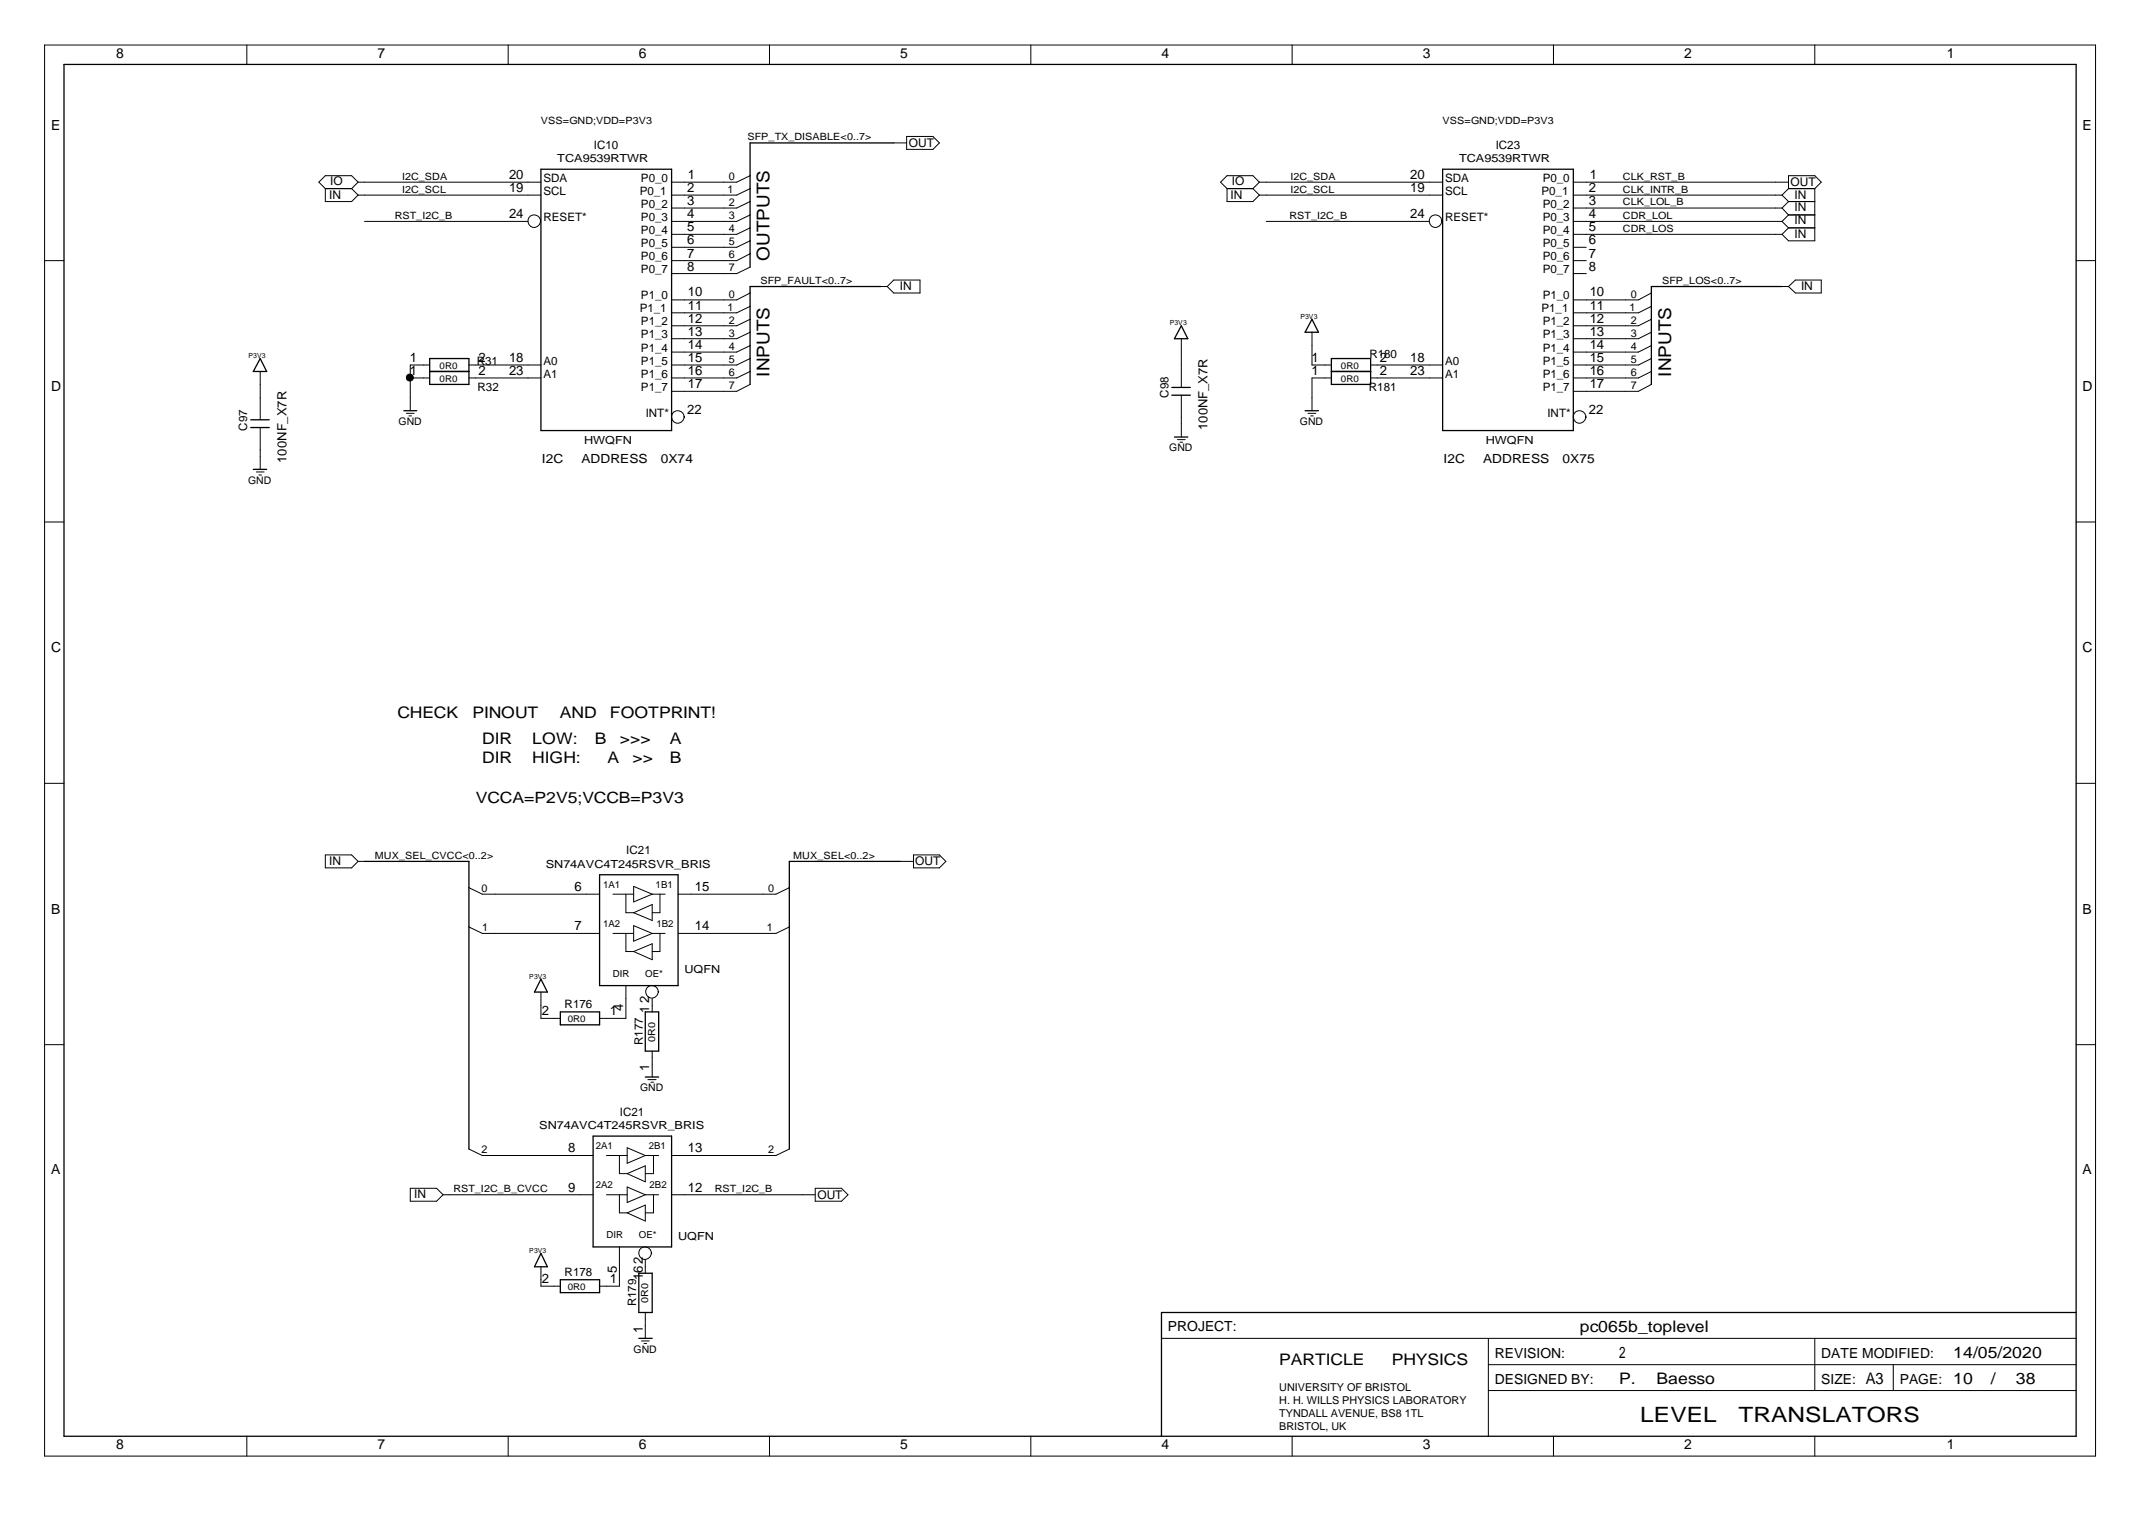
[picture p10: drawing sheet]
<svg xmlns="http://www.w3.org/2000/svg" width="420mm" height="297mm" viewBox="0 0 420 297" stroke-linecap="round" stroke-linejoin="round" font-family="sans-serif">
<g fill="none" stroke="#000" stroke-width=".25">
<path d="M12.6 12.6h395v269.4h-395zM106.2 33.2h25.7v51.3h-25.7zM175.5 28.1h-28.2v24.3M283.2 33.2h25.7v51.3h-25.7zM172.9 56.3h-25.6v19.2M349.9 56.3h-25.7v19.2M51.1 70.4l1.3 2.5h-2.7zM84.4 72.9h7.7M84.4 70.4h7.7v5.1h-7.7zM230.1 77.6h3.6M230.1 76.1h3.6M231.9 64l1.3 2.5h-2.6z"/>
<path d="M257.6 62.7l1.3 2.5h-2.7zM261.4 72.9h7.7M261.4 70.4h7.7v5.1h-7.7zM49.2 83.9h3.7M49.2 82.4h3.7M49.7 92.2h2.7M79.3 80.6h2.5M230.6 85.8h2.6M256.2 80.6h2.7M71.6 169.1h20.5v56.5M117.7 171.7h15.4v21.8h-15.4zM176.7 169.1h-21.7v56.5"/>
<path d="M106.2 192.2l1.3 2.6h-2.6zM110 198.7h7.7v2.5h-7.7zM126.7 198.7h2.6v7.7h-2.6zM126.7 211.4h2.6M116.5 223h15.4v21.8h-15.4zM106.2 246.1l1.3 2.6h-2.6zM110 251.2h7.7v2.6h-7.7zM125.4 250h2.6v7.7h-2.6zM407.6 257.7h-179.6v24.3M125.4 262.8h2.6"/>
</g>
<g fill="none" stroke="#000" stroke-width=".2">
<path d="M8.8 8.8h402.6v277.1h-402.6zM48.5 8.8v3.8M99.8 8.8v3.8M151.1 8.8v3.8M202.4 8.8v3.8M253.7 8.8v3.8M305 8.8v3.8M356.3 8.8v3.8M63.9 37h5.1M63.9 37v2.6h5.1l1.3-1.3M69 37l1.3 1.3M70.3 38.3h35.9"/>
<path d="M70.3 35.8h35.9M70.3 35.8l-1.3-1.3h-5.1l-1.3 1.3 1.3 1.2M70.3 35.8l-1.3 1.2M147.3 39.6l-2.7 1.2h-12.7M147.3 37l-2.7 1.3h-12.7M147.3 34.5l-2.7 1.3h-12.7M175.5 28.1h2.5M178 26.8h5.2l1.2 1.3-1.2 1.2h-5.2zM240.9 37h5.1M240.9 37v2.6h5.1l1.3-1.3M246 37l1.3 1.3M247.3 38.3h35.9"/>
<path d="M247.3 35.8h35.9M247.3 35.8l-1.3-1.3h-5.1l-1.3 1.3 1.3 1.2M247.3 35.8l-1.3 1.2M308.9 38.3h41M308.9 35.8h42.2M349.9 38.3l1.2 1.3M351.1 37v-2.5h5.2l1.3 1.3-1.3 1.2M351.1 37h5.2M351.1 39.6h5.2M351.1 37l-1.2 1.3M351.1 39.6l-1.2 1.2M356.3 37v10.3h-5.2l-1.2-1.3"/>
<path d="M8.8 51.2h3.8M71.6 43.5h32.1M106.1 43.4a1.23 1.23 0 0 1-1.7 1.1 1.23 1.23 0 0 1-.3-2 1.23 1.23 0 0 1 2 .5l.1 .5M147.3 52.4l-2.7 1.3h-12.7M147.3 49.8l-2.7 1.4h-12.7M147.3 47.3l-2.7 1.2h-12.7M147.3 44.7l-2.7 1.3h-12.7M147.3 42.2l-2.7 1.3h-12.7M147.3 57.5l-2.7 1.4h-12.7M172.9 56.3h1.3M175.5 55h5.1v2.5h-5.1l-1.3-1.2zM248.6 43.5h32"/>
<path d="M283.1 43.4a1.23 1.23 0 0 1-1.7 1.1 1.23 1.23 0 0 1-.4-2 1.23 1.23 0 0 1 2 .5l.2 .5M308.9 53.7h2.5M308.9 51.2h2.5M308.9 48.5h2.5M308.9 46h41M308.9 43.5h41M308.9 40.8h41M324.2 57.5l-2.5 1.4h-12.8M349.9 56.3h1.2M349.9 40.8l1.2 1.4M349.9 43.5l1.2 1.2M351.1 42.2l-1.2 1.3"/>
<path d="M351.1 56.3l1.4-1.3h5.1v2.5h-5.1zM351.1 42.2h5.2M351.1 44.7h5.2M351.1 44.7l-1.2 1.3M407.6 51.2h3.8M51.1 72.9v9.5M80.6 74.2h3.8M84.4 71.7h-3.8v8.9M92.1 74.2h14.1M92.1 71.7h14.1M147.3 75.5l-2.7 1.3h-12.7M147.3 72.9l-2.7 1.3h-12.7"/>
<path d="M147.3 70.4l-2.7 1.3h-12.7M147.3 67.9l-2.7 1.2h-12.7M147.3 65.2l-2.7 1.3h-12.7M147.3 62.7l-2.7 1.3h-12.7M147.3 60.1l-2.7 1.3h-12.7M231.9 66.5v9.6M231.9 77.6v8.2M257.6 65.2v6.5h3.8M261.4 74.2h-3.8v6.4M269.1 74.2h14.1M269.1 71.7h14.1M324.2 75.5l-2.5 1.3h-12.8"/>
<path d="M324.2 72.9l-2.5 1.3h-12.8M324.2 70.4l-2.5 1.3h-12.8M324.2 67.9l-2.5 1.2h-12.8M324.2 65.2l-2.5 1.3h-12.8M324.2 62.7l-2.5 1.3h-12.8M324.2 60.1l-2.5 1.3h-12.8M50.3 92.7h1.5M50.8 93.3h.5M51.1 83.9v8.3M79.8 81.1h1.5M80.3 81.7h.5M134.3 81.8a1.23 1.23 0 0 1-1.7 1.2 1.23 1.23 0 0 1-.3-2.1 1.23 1.23 0 0 1 1.9 .5l.2 .5"/>
<path d="M231.2 86.3h1.5M231.7 86.8h.5M256.8 81.1h1.6M257.3 81.7h.5M311.4 81.8a1.23 1.23 0 0 1-1.8 1.2 1.23 1.23 0 0 1-.3-2.1 1.23 1.23 0 0 1 2 .5l.1 .5M8.8 102.5h3.8M407.6 102.5h3.8M8.8 153.8h3.8M407.6 153.8h3.8M63.9 167.8h5.1l1.3 1.3-1.3 1.3h-5.1zM70.3 169.1h1.3M92.1 174.3l2.6 1.2h23"/>
<path d="M120.3 175.5h4.1M122.9 175.5v3.7h1.5M124.4 179.2l3.6-1.6v3.1zM124.4 174l3.6 1.5-3.6 1.6zM128 175.5h2.6M129.6 175.5v3.7h-1.6M155 174.3l-2.7 1.2h-19.2M176.7 169.1h2.7M179.4 167.8h5l1.3 1.3-1.3 1.3h-5zM92.1 182l2.6 1.3h23M106.2 194.8v5.1h3.8M120.3 183.3h4.1"/>
<path d="M122.9 193.5v6.4h-5.2M122.9 183.3v3.5h1.5M124.4 186.8l3.6-1.5v3.1zM124.4 181.7l3.6 1.6-3.6 1.5zM128 196v2.7M128 183.3h2.6M129.2 194.7a1.23 1.23 0 0 1-1.7 1.1 1.23 1.23 0 0 1-.3-2 1.23 1.23 0 0 1 2 .5l.1 .5M129.6 183.3v3.5h-1.6M155 182l-2.7 1.3h-19.2M8.8 205.1h3.8M127.2 212h1.6M127.8 212.5h.5"/>
<path d="M128 206.4v5M407.6 205.1h3.8M80.6 233.3h5.1l1.3 1.3-1.3 1.2h-5.1zM87 234.6h29.5M92.1 225.6l2.6 1.3h21.8M119.1 226.9h4M119.1 234.6h4M121.6 226.9v3.5h1.5M121.6 234.6v3.5h1.5M123.1 230.4l3.6-1.5v3.1zM123.1 238.1l3.6-1.5v3.1zM123.1 225.3l3.6 1.6-3.6 1.5z"/>
<path d="M123.1 233l3.6 1.6-3.6 1.5zM126.7 226.9h2.6M126.7 234.6h2.6M128.3 226.9v3.5h-1.6M128.3 234.6v3.5h-1.6M131.9 234.6h28.2M155 225.6l-2.7 1.3h-20.4M160.1 233.3h5.1l1.3 1.3-1.3 1.2h-5.1zM106.2 248.7v3.8h3.8M121.6 244.8v7.7h-3.9M126.7 247.3v2.7M126.7 257.7v5.1"/>
<path d="M127.9 246a1.23 1.23 0 0 1-1.7 1.1 1.23 1.23 0 0 1-.4-2 1.23 1.23 0 0 1 2 .5l.2 .5M125.9 263.3h1.6M126.4 263.8h.5M228 262.8h179.6M292.2 267.9h115.4M292.2 262.8v19.2M292.2 273h115.4M356.3 262.8v10.2M371.7 267.9v5.1M48.5 282v3.9M99.8 282v3.9M151.1 282v3.9"/>
<path d="M202.4 282v3.9M253.7 282v3.9M305 282v3.9M356.3 282v3.9"/>
<circle cx="80.5" cy="74.1" r=".69"/>
</g>
<circle cx="80.5" cy="74.1" r=".69" fill="#000"/>
<g font-size="4.1">
<text x="322" y="279.2">LEVEL</text>
<text x="341.3" y="279.2">TRANSLATORS</text>
</g>
<g font-size="3.5">
<text x="151.1" y="51.2" transform="rotate(-90 151.1 51.2)">OUTPUTS</text>
<text x="151.1" y="73.9" transform="rotate(-90 151.1 73.9)">INPUTS</text>
<text x="328.1" y="73.9" transform="rotate(-90 328.1 73.9)">INPUTS</text>
</g>
<g font-size="3.1">
<text x="78" y="140.9">CHECK</text>
<text x="92.7" y="140.9">PINOUT</text>
<text x="109.9" y="140.9">AND</text>
<text x="119.8" y="140.9">FOOTPRINT!</text>
<text x="94.7" y="146.1">DIR</text>
<text x="94.7" y="149.9">DIR</text>
<text x="104.5" y="146.1">LOW:</text>
<text x="104.5" y="149.9">HIGH:</text>
<text x="116.8" y="146.1">B</text>
<text x="119.2" y="149.9">A</text>
<text x="121.7" y="146.1">&gt;&gt;&gt;</text>
<text x="124.2" y="149.9">&gt;&gt;</text>
<text x="131.5" y="146.1">A</text>
<text x="131.5" y="149.9">B</text>
<text x="93.4" y="157.6">VCCA=P2V5;VCCB=P3V3</text>
<text x="310.2" y="261.5">pc065b_toplevel</text>
<text x="251.2" y="267.9">PARTICLE</text>
<text x="273.3" y="267.9">PHYSICS</text>
<text x="317.9" y="266.6">2</text>
<text x="383.5" y="266.6">14/05/2020</text>
<text x="317.9" y="271.7">P.</text>
<text x="325.2" y="271.7">Baesso</text>
<text x="366.3" y="271.7">A3</text>
<text x="383.5" y="271.7">10</text>
<text x="390.9" y="271.7">/</text>
<text x="395.8" y="271.7">38</text>
</g>
<g font-size="2.7">
<text x="22.8" y="11.3">8</text>
<text x="74.1" y="11.3">7</text>
<text x="125.4" y="11.3">6</text>
<text x="176.7" y="11.3">5</text>
<text x="228" y="11.3">4</text>
<text x="279.3" y="11.3">3</text>
<text x="330.7" y="11.3">2</text>
<text x="382.2" y="11.3">1</text>
<text x="10" y="25.4">E</text>
<text x="408.9" y="25.4">E</text>
<text x="10" y="76.7">D</text>
<text x="408.9" y="76.7">D</text>
<text x="10" y="128">C</text>
<text x="408.9" y="128">C</text>
<text x="10" y="179.4">B</text>
<text x="408.9" y="179.4">B</text>
<text x="10" y="230.6">A</text>
<text x="408.9" y="230.6">A</text>
<text x="229.3" y="261.4">PROJECT:</text>
<text x="293.5" y="266.6">REVISION:</text>
<text x="357.6" y="266.6">DATE MODIFIED:</text>
<text x="293.5" y="271.6">DESIGNED BY:</text>
<text x="357.6" y="271.6">SIZE:</text>
<text x="373" y="271.6">PAGE:</text>
<text x="22.8" y="284.5">8</text>
<text x="74.1" y="284.5">7</text>
<text x="125.4" y="284.5">6</text>
<text x="176.7" y="284.5">5</text>
<text x="228" y="284.5">4</text>
<text x="279.3" y="284.5">3</text>
<text x="330.7" y="284.5">2</text>
<text x="382.2" y="284.5">1</text>
</g>
<g font-size="2.6">
<text x="99.9" y="35.2">20</text>
<text x="135.1" y="35.2">1</text>
<text x="276.9" y="35.2">20</text>
<text x="312.1" y="35.2">1</text>
<text x="99.9" y="37.7">19</text>
<text x="134.9" y="37.7">2</text>
<text x="134.9" y="40.3">3</text>
<text x="276.9" y="37.7">19</text>
<text x="311.9" y="37.7">2</text>
<text x="311.9" y="40.3">3</text>
<text x="99.9" y="42.9">24</text>
<text x="134.9" y="42.9">4</text>
<text x="134.9" y="45.4">5</text>
<text x="134.9" y="48">6</text>
<text x="276.9" y="42.9">24</text>
<text x="311.9" y="42.9">4</text>
<text x="311.9" y="45.4">5</text>
<text x="311.9" y="48">6</text>
<text x="134.9" y="50.6">7</text>
<text x="134.9" y="53.1">8</text>
<text x="311.9" y="50.6">7</text>
<text x="311.9" y="53.1">8</text>
<text x="135.1" y="58.2">10</text>
<text x="312.1" y="58.2">10</text>
<text x="135.1" y="60.8">11</text>
<text x="135.1" y="63.4">12</text>
<text x="135.1" y="65.9">13</text>
<text x="312.1" y="60.8">11</text>
<text x="312.1" y="63.4">12</text>
<text x="312.1" y="65.9">13</text>
<text x="80.5" y="71.1">1</text>
<text x="93.9" y="71.1">2</text>
<text x="99.9" y="71.1">18</text>
<text x="135.1" y="68.5">14</text>
<text x="135.1" y="71.1">15</text>
<text x="257.5" y="71.1">1</text>
<text x="270.9" y="71.1">2</text>
<text x="276.9" y="71.1">18</text>
<text x="312.1" y="68.5">14</text>
<text x="312.1" y="71.1">15</text>
<text x="80.5" y="73.6">1</text>
<text x="93.9" y="73.6">2</text>
<text x="99.9" y="73.6">23</text>
<text x="135.1" y="73.6">16</text>
<text x="135.1" y="76.2">17</text>
<text x="257.5" y="73.6">1</text>
<text x="270.9" y="73.6">2</text>
<text x="276.9" y="73.6">23</text>
<text x="312.1" y="73.6">16</text>
<text x="312.1" y="76.2">17</text>
<text x="134.9" y="81.3">22</text>
<text x="311.9" y="81.3">22</text>
<text x="112.8" y="175">6</text>
<text x="136.4" y="175">15</text>
<text x="112.8" y="182.7">7</text>
<text x="136.4" y="182.7">14</text>
<text x="127.5" y="196.9" transform="rotate(-90 127.5 196.9)">2</text>
<text x="106.4" y="199.3">2</text>
<text x="119.8" y="199.3">1</text>
<text x="122.4" y="198.6" transform="rotate(-90 122.4 198.6)">4</text>
<text x="127.5" y="198.8" transform="rotate(-90 127.5 198.8)">1</text>
<text x="127.5" y="210.3" transform="rotate(-90 127.5 210.3)">1</text>
<text x="111.5" y="226.3">8</text>
<text x="135.1" y="226.3">13</text>
<text x="111.5" y="234">9</text>
<text x="135.1" y="234">12</text>
<text x="106.4" y="251.9">2</text>
<text x="119.8" y="251.9">1</text>
<text x="121.1" y="249.9" transform="rotate(-90 121.1 249.9)">5</text>
<text x="126.2" y="251.3" transform="rotate(-90 126.2 251.3)">162</text>
<text x="126.2" y="261.7" transform="rotate(-90 126.2 261.7)">1</text>
</g>
<g font-size="2.5">
<text x="237.1" y="84.4" transform="rotate(-90 237.1 84.4)">100NF_X7R</text>
<text x="56.3" y="90.9" transform="rotate(-90 56.3 90.9)">100NF_X7R</text>
<text x="106.4" y="90.9">I2C</text>
<text x="114.2" y="90.9">ADDRESS</text>
<text x="129.7" y="90.9">0X74</text>
<text x="283.4" y="90.9">I2C</text>
<text x="291.2" y="90.9">ADDRESS</text>
<text x="306.8" y="90.9">0X75</text>
</g>
<g font-size="2.3">
<text x="116.6" y="29.2">IC10</text>
<text x="178.4" y="28.8">OUT</text>
<text x="293.7" y="29.2">IC23</text>
<text x="106.7" y="35.7">SDA</text>
<text x="125.8" y="35.7">P0_0</text>
<text x="283.8" y="35.7">SDA</text>
<text x="302.9" y="35.7">P0_0</text>
<text x="64.6" y="39">IN</text>
<text x="64.8" y="36.4">IO</text>
<text x="106.7" y="38.2">SCL</text>
<text x="125.6" y="38.2">P0_1</text>
<text x="125.8" y="40.8">P0_2</text>
<text x="241.6" y="39">IN</text>
<text x="241.8" y="36.4">IO</text>
<text x="283.8" y="38.2">SCL</text>
<text x="302.6" y="38.2">P0_1</text>
<text x="302.9" y="40.8">P0_2</text>
<text x="351.6" y="36.5">OUT</text>
<text x="352.3" y="41.5">IN</text>
<text x="352.3" y="39">IN</text>
<text x="106.7" y="43.4">RESET*</text>
<text x="125.8" y="43.4">P0_3</text>
<text x="125.8" y="45.9">P0_4</text>
<text x="283.8" y="43.4">RESET*</text>
<text x="302.9" y="43.4">P0_3</text>
<text x="302.9" y="45.9">P0_4</text>
<text x="352.3" y="46.7">IN</text>
<text x="352.3" y="44.1">IN</text>
<text x="125.8" y="48.5">P0_5</text>
<text x="125.8" y="51.1">P0_6</text>
<text x="125.8" y="53.6">P0_7</text>
<text x="302.9" y="48.5">P0_5</text>
<text x="302.9" y="51.1">P0_6</text>
<text x="302.9" y="53.6">P0_7</text>
<text x="125.8" y="58.8">P1_0</text>
<text x="176.6" y="56.9">IN</text>
<text x="302.9" y="58.8">P1_0</text>
<text x="353.6" y="56.9">IN</text>
<text x="125.6" y="61.3">P1_1</text>
<text x="125.8" y="63.9">P1_2</text>
<text x="302.6" y="61.3">P1_1</text>
<text x="302.9" y="63.9">P1_2</text>
<text x="93.6" y="71.6">R31</text>
<text x="106.7" y="71.6">A0</text>
<text x="125.8" y="66.4">P1_3</text>
<text x="125.8" y="69">P1_4</text>
<text x="125.8" y="71.6">P1_5</text>
<text x="268.9" y="70.3">R180</text>
<text x="283.8" y="71.6">A0</text>
<text x="302.9" y="66.4">P1_3</text>
<text x="302.9" y="69">P1_4</text>
<text x="302.9" y="71.6">P1_5</text>
<text x="93.8" y="76.7">R32</text>
<text x="106.7" y="74.1">A1</text>
<text x="125.8" y="74.1">P1_6</text>
<text x="125.8" y="76.7">P1_7</text>
<text x="268.8" y="76.7">R181</text>
<text x="283.8" y="74.1">A1</text>
<text x="302.9" y="74.1">P1_6</text>
<text x="302.9" y="76.7">P1_7</text>
<text x="126.8" y="81.8">INT*</text>
<text x="229.4" y="78.1" transform="rotate(-90 229.4 78.1)">C98</text>
<text x="303.8" y="81.8">INT*</text>
<text x="48.5" y="84.5" transform="rotate(-90 48.5 84.5)">C97</text>
<text x="123" y="167.8">IC21</text>
<text x="64.6" y="169.8">IN</text>
<text x="179.7" y="169.9">OUT</text>
<text x="110.9" y="197.9">R176</text>
<text x="126.2" y="205.2" transform="rotate(-90 126.2 205.2)">R177</text>
<text x="121.7" y="219.1">IC21</text>
<text x="81.3" y="235.2">IN</text>
<text x="160.5" y="235.3">OUT</text>
<text x="110.9" y="250.6">R178</text>
<text x="124.9" y="256.5" transform="rotate(-90 124.9 256.5)">R179</text>
</g>
<g font-size="2.2">
<text x="109.4" y="31.9">TCA9539RTWR</text>
<text x="286.5" y="31.9">TCA9539RTWR</text>
<text x="114.7" y="87.1">HWQFN</text>
<text x="291.7" y="87.1">HWQFN</text>
<text x="107.1" y="170.4">SN74AVC4T245RSVR_BRIS</text>
<text x="134.4" y="191">UQFN</text>
<text x="105.9" y="221.7">SN74AVC4T245RSVR_BRIS</text>
<text x="133.1" y="243.5">UQFN</text>
</g>
<g font-size="2.1">
<text x="143.1" y="35.3">0</text>
<text x="142.9" y="37.9">1</text>
<text x="143.1" y="40.5">2</text>
<text x="143.1" y="43">3</text>
<text x="143.1" y="45.6">4</text>
<text x="143.1" y="48.1">5</text>
<text x="143.1" y="53.3">7</text>
<text x="143.1" y="50.7">6</text>
<text x="143.1" y="58.5">0</text>
<text x="320.2" y="58.5">0</text>
<text x="142.9" y="61">1</text>
<text x="143.1" y="63.5">2</text>
<text x="319.9" y="61">1</text>
<text x="320.2" y="63.5">2</text>
<text x="143.1" y="71.2">5</text>
<text x="143.1" y="66.2">3</text>
<text x="143.1" y="68.7">4</text>
<text x="320.2" y="68.7">4</text>
<text x="320.2" y="71.2">5</text>
<text x="320.2" y="66.2">3</text>
<text x="143.1" y="73.8">6</text>
<text x="143.1" y="76.4">7</text>
<text x="320.2" y="76.4">7</text>
<text x="320.2" y="73.8">6</text>
<text x="94.5" y="175.1">0</text>
<text x="150.8" y="175.1">0</text>
<text x="94.7" y="182.8">1</text>
<text x="150.6" y="182.8">1</text>
<text x="94.5" y="226.4">2</text>
<text x="150.8" y="226.4">2</text>
<text x="251.2" y="273">UNIVERSITY OF BRISTOL</text>
<text x="251.2" y="275.6">H. H. WILLS PHYSICS LABORATORY</text>
<text x="251.2" y="278.2">TYNDALL AVENUE, BS8 1TL</text>
<text x="251.2" y="280.7">BRISTOL, UK</text>
</g>
<g font-size="2">
<text x="106.2" y="24.2">VSS=GND;VDD=P3V3</text>
<text x="146.8" y="27.6">SFP_TX_DISABLE&lt;0..7&gt;</text>
<text x="283.2" y="24.2">VSS=GND;VDD=P3V3</text>
<text x="78.9" y="35.3">I2C_SDA</text>
<text x="253.4" y="35.3">I2C_SDA</text>
<text x="318.6" y="35.3">CLK_RST_B</text>
<text x="78.9" y="37.8">I2C_SCL</text>
<text x="253.4" y="37.8">I2C_SCL</text>
<text x="318.6" y="37.8">CLK_INTR_B</text>
<text x="318.6" y="40.3">CLK_LOL_B</text>
<text x="77.5" y="43">RST_I2C_B</text>
<text x="253.2" y="43">RST_I2C_B</text>
<text x="318.6" y="43">CDR_LOL</text>
<text x="318.6" y="45.5">CDR_LOS</text>
<text x="149.3" y="55.7">SFP_FAULT&lt;0..7&gt;</text>
<text x="326.3" y="55.7">SFP_LOS&lt;0..7&gt;</text>
<text x="78.3" y="83.3">GND</text>
<text x="255.2" y="83.3">GND</text>
<text x="229.6" y="88.5">GND</text>
<text x="48.7" y="94.9">GND</text>
<text x="73.6" y="168.6">MUX_SEL_CVCC&lt;0..2&gt;</text>
<text x="155.7" y="168.6">MUX_SEL&lt;0..2&gt;</text>
<text x="125.7" y="214.2">GND</text>
<text x="89" y="234.1">RST_I2C_B_CVCC</text>
<text x="140.3" y="234.1">RST_I2C_B</text>
<text x="124.4" y="265.5">GND</text>
</g>
<g font-size="1.9">
<text x="118.4" y="174.3">1A1</text>
<text x="128.7" y="174.3">1B1</text>
<text x="118.4" y="182">1A2</text>
<text x="128.9" y="182">1B2</text>
<text x="120.3" y="191.7">DIR</text>
<text x="126.7" y="191.7">OE*</text>
<text x="128.6" y="204.5" transform="rotate(-90 128.6 204.5)">0R0</text>
<text x="117" y="225.6">2A1</text>
<text x="127.4" y="225.6">2B1</text>
<text x="117" y="233.3">2A2</text>
<text x="127.5" y="233.3">2B2</text>
<text x="119.1" y="243">DIR</text>
<text x="125.4" y="243">OE*</text>
<text x="127.3" y="255.7" transform="rotate(-90 127.3 255.7)">0R0</text>
</g>
<g font-size="1.8">
<text x="86.3" y="75">0R0</text>
<text x="86.3" y="72.4">0R0</text>
<text x="263.3" y="72.4">0R0</text>
<text x="263.3" y="75">0R0</text>
<text x="111.5" y="200.7">0R0</text>
<text x="111.5" y="253.3">0R0</text>
</g>
<g font-size="1.4">
<text x="229.6" y="63.9">P3V3</text>
<text x="255.3" y="62.6">P3V3</text>
<text x="48.8" y="70.3">P3V3</text>
<text x="103.9" y="192.1">P3V3</text>
<text x="103.9" y="246">P3V3</text>
</g>
</svg>
